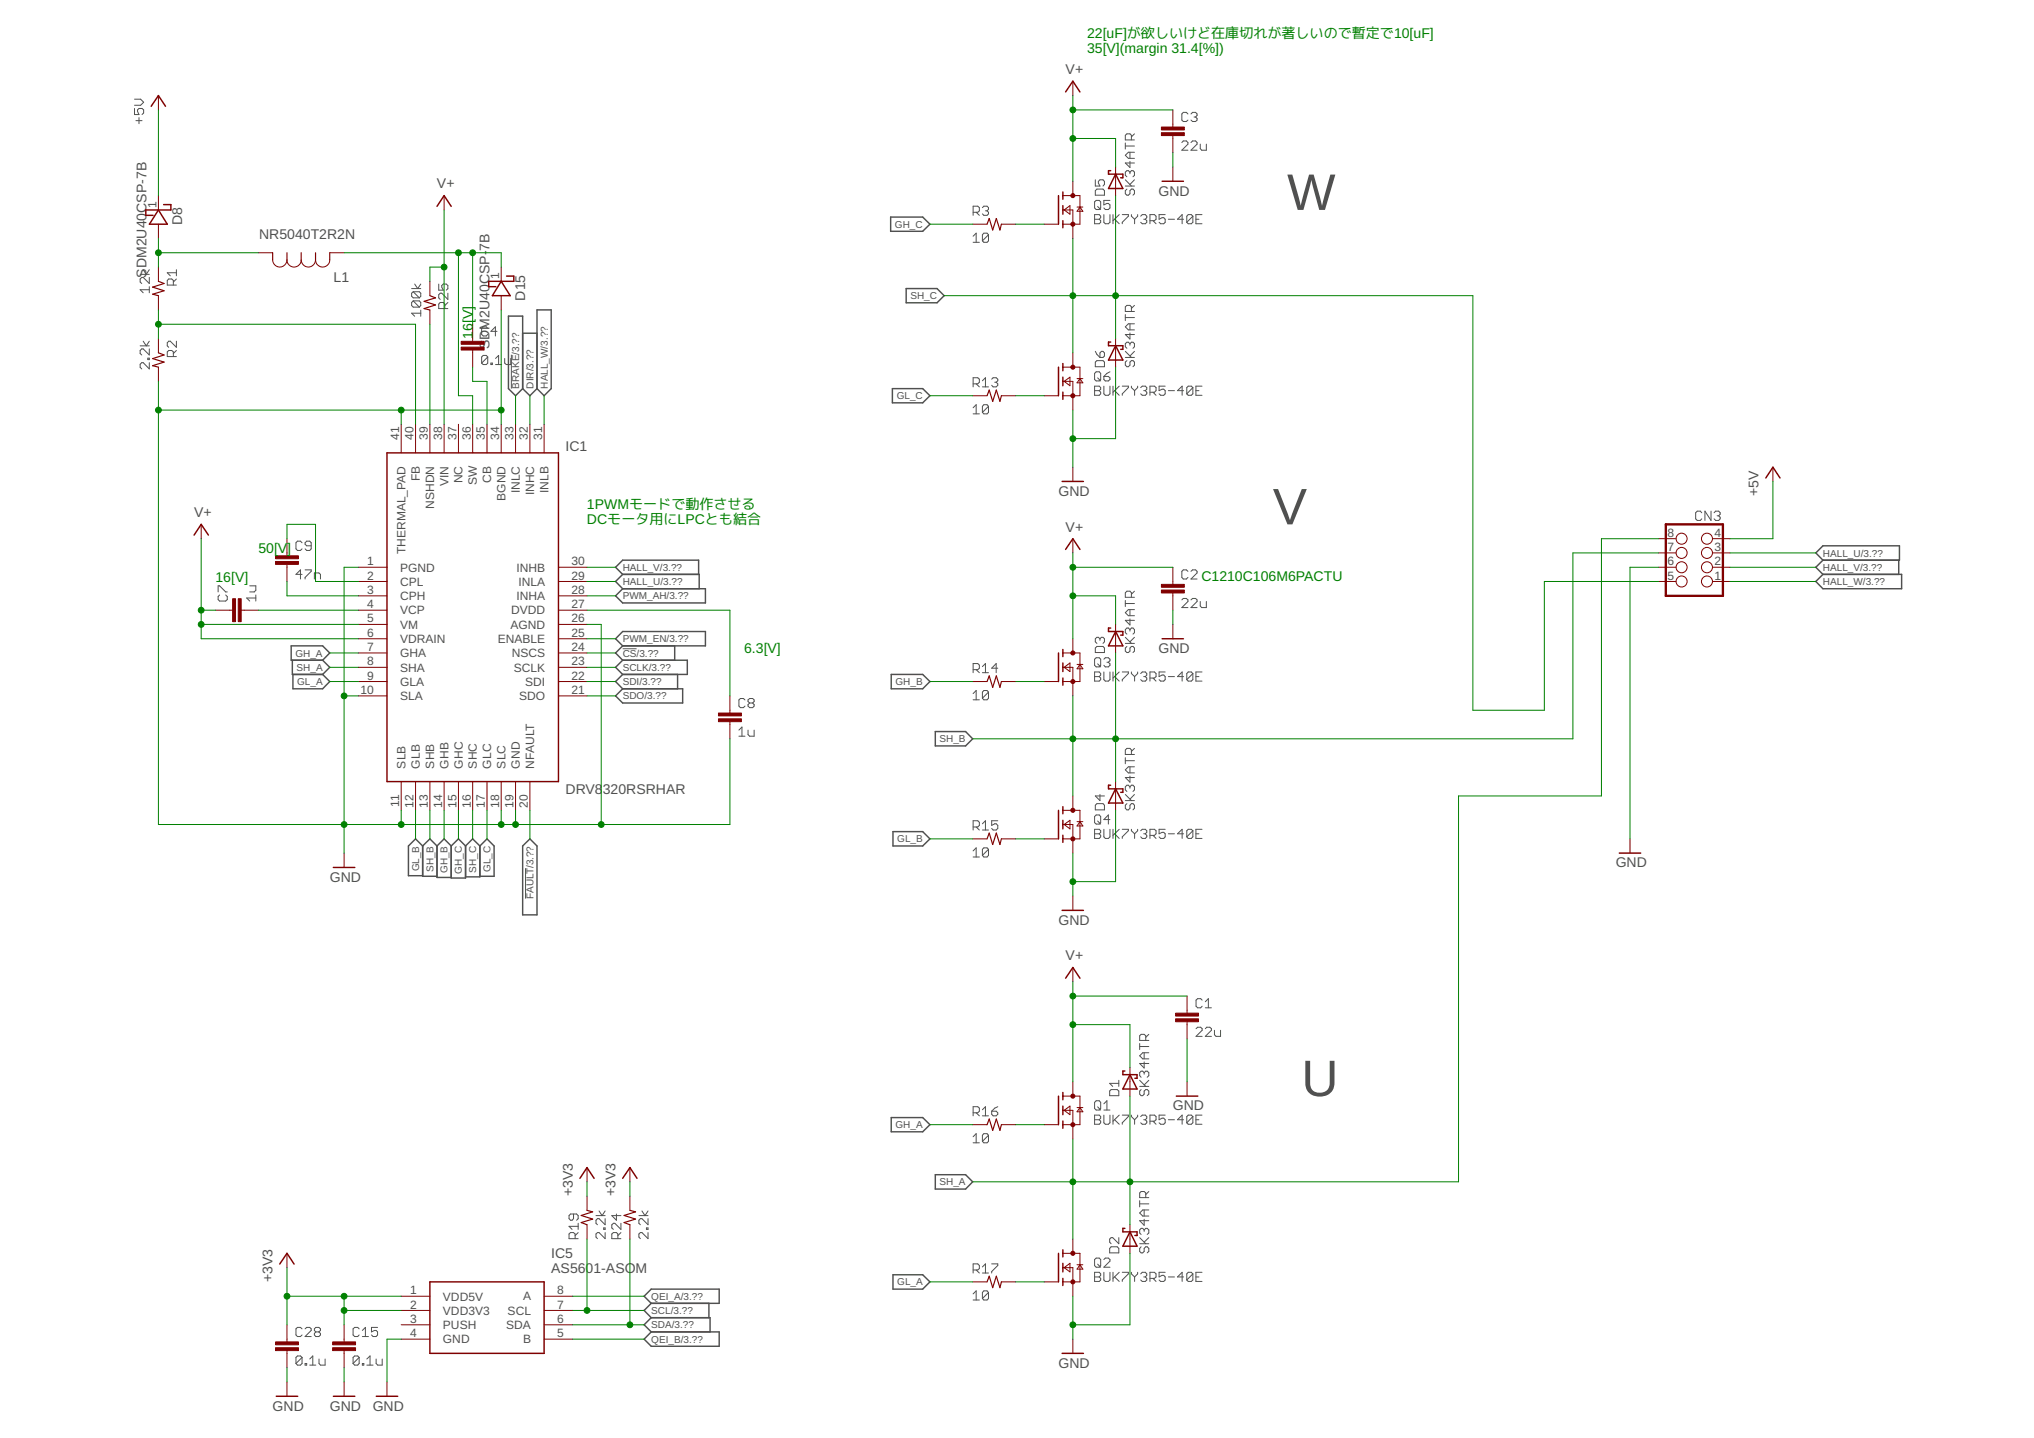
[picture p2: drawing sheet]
<svg xmlns="http://www.w3.org/2000/svg" width="297mm" height="210mm" viewBox="0 0 297 210" stroke-linecap="round" stroke-linejoin="round" font-family="sans-serif">
<g fill="none" stroke="#505050" stroke-width=".15">
<path d="M19.6 15.8v.9h.7l-.2-.4v-.3l.2-.2h.4l.3 .2v.5l-.3 .2M19.6 14.5h.9l.5 .4-.5 .5h-.9M19.9 17.6h.8M20.3 17.2v.9M165.7 19.5l-.5 .5M173.5 16.6l-.3-.2h-.4l-.2 .2v.9l.2 .2h.4l.3-.2M173.9 16.6l.3-.2h.4l.2 .2v.2l-.2 .3M174.4 17.1h.2M174.6 17.1l.2 .2v.2l-.2 .2h-.4l-.3-.2M20.9 39.4l.5 .6 .4-.6M25.8 39.8h-1.4l.5 .5M25.8 39.4v.9"/>
<path d="M142.1 34.5l.5-.5v1.4M142.1 35.4h.9M142.1 31h.7l.2-.2v-.5l-.2-.2h-.7v1.3M142.6 31l.4 .4M143.5 30.3l.2-.2h.4l.3 .2v.2l-.3 .3M143.9 30.8h.2M144.1 30.8l.3 .2v.2l-.3 .2h-.4l-.2-.2M144.4 34.3v.9l-.3 .2h-.4l-.2-.2M144.4 34.3l-.3-.3h-.4l-.2 .3v.9M144.4 34.3l-.9 .9M159.9 29.5l.2-.2h.4l.2 .2v.9l-.2 .2h-.4l-.2-.2zM159.9 31.3h.6l.2 .3v.2l-.2 .2 .2 .2v.2l-.2 .3h-.6z"/>
<path d="M159.9 32h.6M160 27.8l.2-.2h.9l.2 .2v.7h-1.3zM160 26.2v1h.6l-.2-.5v-.2l.2-.3h.5l.2 .3v.4l-.2 .3M160.3 30.1l.4 .5M161.2 31.3v1.1l.2 .3h.5l.2-.3v-1.1M162.1 29.3h-.9v.6l.4-.2h.3l.2 .2v.5l-.2 .2h-.5l-.2-.2M162.5 31.3v1.4M162.8 32l.6 .7M163.4 31.3l-.9 .9M163.9 31.3h.9v.3l-.9 .8v.3M164.3 20.9v.9M164.3 27.2h1.4"/>
<path d="M164.3 26.2l.9 1M164.3 21.3h1.4M164.6 27.6l-.3 .2v.5l.3 .2h.2l.2-.2v-.5l.2-.2h.3l.2 .2v.5l-.2 .2M165 25.1l.2-.2h.3l.2 .2v.5l-.2 .2M165 25.1l-.2-.2h-.2l-.3 .2v.5l.3 .2M165 22.2v.9M165 23.6v.8l-.7-.6h1.4M165 25.1v.3M165.2 20.4v-.7l-.2-.2h-.4l-.3 .2v.7h1.4M165.2 31.3v.3l.5 .4M165.7 26.2l-.7 .7M165.7 22.2h-.9l-.5 .5 .5 .4h.9"/>
<path d="M165.7 32v.7M166.1 31.3v.3l-.4 .4M166.6 31.6l.2-.3h.5l.2 .3v.2l-.2 .2M167 32h.3M167.3 32l.2 .2v.2l-.2 .3h-.5l-.2-.3M167.9 32.2h.7l.2-.2v-.4l-.2-.3h-.7v1.4M168.4 32.2l.4 .5M170.2 31.3h-.9v.7l.4-.2h.2l.3 .2v.4l-.3 .3h-.4l-.2-.3M170.6 32h.9M172.6 20.8l.2-.2h.4l.3 .2v.2l-.9 .9h.9M172.8 32h-.8l.6-.7v1.4M173.9 20.8l.3-.2h.4l.2 .2v.2l-.9 .9h.9"/>
<path d="M174.2 31.6l-.2-.3h-.5l-.2 .3v.8M174.2 31.6v.8l-.2 .3h-.5l-.2-.3M174.2 31.6l-.9 .8M174.6 32h.5M175.3 21v.7l.2 .2h.7v-.9M175.5 31.3h-.9v1.4h.9M20.5 40h1.3M20.5 50.5h1.3M20.9 49.8l.5 .7 .4-.7M21.6 52.3h.2v.2h-.2zM21.8 42.3h-1.3l.4 .4M21.8 40.5v.9l-.9-.9h-.2l-.2 .2v.5l.2 .2"/>
<path d="M21.8 41.8v.9M21.8 50.9v.9l-.9-.9h-.2l-.2 .3v.4l.2 .2M21.8 52.9v.9l-.9-.9h-.2l-.2 .3v.4l.2 .2M25.3 41.6v-.7l-.2-.2h-.5l-.2 .2v.7h1.4M25.3 52v-.6l-.2-.2h-.5l-.2 .2v.6h1.4M25.8 49.8v.9l-.9-.9h-.3l-.2 .2v.5l.2 .2M25.8 40.7l-.5 .5M25.8 51.2l-.5 .4M60.1 42.1h1.3M60.3 42.6h.9l.2 .2v.4l-.2 .3M60.3 43.9h.9l.2 .3v.4l-.2 .2M60.3 43.9l-.2 .3v.4l.2 .2h.9"/>
<path d="M60.3 42.6l-.2 .2v.4l.2 .3h.9M60.3 43.9l.9 .9M60.3 42.6l.9 .9M60.6 41.5l.4 .6 .4-.6M61.4 45.7h-1.3l.5 .5M61.4 45.3v.9M64.1 41.5v.9h.6l-.2-.5v-.2l.2-.2h.5l.2 .2v.4l-.2 .3M65 45v-.6l-.3-.2h-.4l-.2 .2v.6h1.3M65.4 42.8v.9l-.9-.9h-.2l-.2 .2v.5l.2 .2M65.4 44.2l-.4 .4M71.2 47.9l-.2-.2h-.4l-.3 .2v.9l.3 .2h.4l.2-.2M71.2 52.1l-.2-.2h-.4l-.3 .2v.9"/>
<path d="M71.2 52.1v.9l-.2 .2h-.4l-.3-.2M71.2 52.1l-.9 .9M71.7 53h.2v.2h-.2zM72.4 53.2h.9M72.4 52.3l.4-.4v1.3M72.6 48.4h-.9l.6-.7v1.3M73.7 52.3v.7l.2 .2h.7v-.9M74.7 51.8v4.9M142.1 59.5l.5-.4v1.3M142.1 56h.7l.2-.2v-.4l-.2-.3h-.7v1.4M142.6 56l.4 .5M143.5 55.6l.4-.5v1.4"/>
<path d="M143.5 56.5h.9M144.4 59.3l-.3-.2h-.4l-.2 .2v.9M144.4 59.3v.9l-.3 .2h-.4l-.2-.2M144.4 59.3l-.9 .9M144.8 55.4l.2-.3h.5l.2 .3v.2l-.2 .2M145.3 55.8h.2M145.5 55.8l.2 .2v.2l-.2 .3h-.5l-.2-.3M159.9 56.4h.6l.2 .2v.2l-.2 .2 .2 .3v.2l-.2 .2h-.6zM159.9 57h.6M160 52.9l.2-.3h.9l.2 .3v.6h-1.3zM160 51.3l.2 .4 .4 .5M160.1 54.3h.4l.2 .2v.9l-.2 .2h-.4l-.2-.2v-.9z"/>
<path d="M160.3 55.2l.4 .4M160.8 51.3h.3l.2 .2v.5l-.2 .2h-.5v-.7zM161.2 54.9h.7l.2 .3v.2l-.2 .2h-.5l-.2-.2zM161.2 56.4v1.1l.2 .2h.5l.2-.2v-1.1M162.1 54.3l-.5 .2-.4 .4M162.5 56.4v1.3M162.8 57l.6 .7M163.4 56.4l-.9 .9M163.9 56.4h.9v.2l-.9 .9v.2M164.3 45.9v.9M164.3 52.2h1.4M164.3 51.3l.9 .9"/>
<path d="M164.3 46.4h1.4M164.6 52.6l-.3 .3v.4l.3 .2h.2l.2-.2v-.4l.2-.3h.3l.2 .3v.4l-.2 .2M165 50.2l.2-.2h.3l.2 .2v.4l-.2 .2M165 50.2l-.2-.2h-.2l-.3 .2v.4l.3 .2M165 47.3v.9M165 48.6v.9l-.7-.7h1.4M165 50.2v.2M165.2 45.5v-.7l-.2-.2h-.4l-.3 .2v.7h1.4M165.2 56.4v.2l.5 .4M165.7 51.3l-.7 .7M165.7 47.3h-.9l-.5 .4 .5 .5h.9M165.7 44.6l-.5 .4"/>
<path d="M165.7 57v.7M166.1 56.4v.2l-.4 .4M166.6 56.6l.2-.2h.5l.2 .2v.2l-.2 .2M167 57h.3M167.3 57l.2 .3v.2l-.2 .2h-.5l-.2-.2M167.9 57.3h.7l.2-.3v-.4l-.2-.2h-.7v1.3M168.4 57.3l.4 .4M170.2 56.4h-.9v.6l.4-.2h.2l.3 .2v.5l-.3 .2h-.4l-.2-.2M170.6 57h.9M172.8 57h-.8l.6-.6v1.3M174.2 56.6l-.2-.2h-.5l-.2 .2v.9M174.2 56.6v.9l-.2 .2h-.5l-.2-.2"/>
<path d="M174.2 56.6l-.9 .9M174.6 57h.5M175.5 56.4h-.9v1.3h.9M44.1 79.2l-.2-.2h-.5l-.2 .2v.9l.2 .2h.5l.2-.2M45.4 79.7h-.6l-.2-.3v-.2l.2-.2h.4l.2 .2v.9l-.2 .2h-.4l-.2-.2M142.1 60.4h.9M248.5 74.8l-.2-.2h-.4l-.3 .2v.9l.3 .3h.4l.2-.3M249.9 74.6v1.4l-.9-1.4v1.4M250.3 74.8l.2-.2h.5l.2 .2v.3l-.2 .2M250.8 75.3h.2M251 75.3l.2 .2v.2l-.2 .3h-.5l-.2-.3M31.9 86.4v-.9h.2l.9 .9h.2"/>
<path d="M32.1 86.8l-.2 .3v.4l.2 .2h.9l.2-.2v-.4l-.2-.3M36.5 85.5h.9v.7l-.3 .2h-.6M37.4 87.3h-1.4l.5 .4M37.4 86.8v.9M44.1 83.8h-.9l.7-.6v1.3M44.6 83.2h.8v.2l-.8 .9v.2M45.9 84.5v-.9h.7l.2 .2v.7M90.9 94.7h2.1M142.1 97.7h.7l.2-.2v-.4l-.2-.2h-.7v1.3M142.6 97.7l.4 .5M143.5 97.3l.4-.4v1.3M143.5 98.2h.9"/>
<path d="M145.7 97.5h-.9l.7-.6v1.3M159.9 96.2l.2-.2h.4l.2 .2v.9l-.2 .2h-.4l-.2-.2zM159.9 98.1h.6l.2 .2v.2l-.2 .3 .2 .2v.2l-.2 .2h-.6zM159.9 98.8h.6M160 94.6l.2-.2h.9l.2 .2v.6h-1.3zM160.3 96.9l.4 .4M160.6 93.2l.2-.2h.3l.2 .2v.5l-.2 .2M160.6 93.2l-.2-.2h-.2l-.2 .2v.5l.2 .2M160.6 93.2v.3M161.2 98.1v1.1l.2 .2h.5l.2-.2v-1.1M161.2 96.2l.2-.2h.5l.2 .2v.3l-.2 .2M161.6 96.7h.3"/>
<path d="M161.9 96.7l.2 .2v.2l-.2 .2h-.5l-.2-.2M162.5 98.1v1.3M162.8 98.8l.6 .6M163.4 98.1l-.9 .9M163.9 98.1h.9v.2l-.9 .9v.2M164.3 87.7v.8M164.3 93.9h1.4M164.3 93l.9 .9M164.3 88.1h1.4M164.6 94.4l-.3 .2v.4l.3 .2h.2l.2-.2v-.4l.2-.2h.3l.2 .2v.4l-.2 .2M165 91.9l.2-.2h.3l.2 .2v.5l-.2 .2M165 91.9l-.2-.2h-.2l-.3 .2v.5l.3 .2"/>
<path d="M165 89v.9M165 90.3v.9l-.7-.6h1.4M165 91.9v.2M165.2 87.2v-.7l-.2-.2h-.4l-.3 .2v.7h1.4M165.2 98.1v.2l.5 .5M165.7 93l-.7 .7M165.7 89h-.9l-.5 .4 .5 .5h.9M165.7 86.3l-.5 .4M165.7 98.8v.6M166.1 98.1v.2l-.4 .5M166.6 98.3l.2-.2h.5l.2 .2v.2l-.2 .3M167 98.8h.3"/>
<path d="M167.3 98.8l.2 .2v.2l-.2 .2h-.5l-.2-.2M167.9 99h.7l.2-.2v-.5l-.2-.2h-.7v1.3M168.4 99l.4 .4M170.2 98.1h-.9v.7l.4-.3h.2l.3 .3v.4l-.3 .2h-.4l-.2-.2M170.6 98.8h.9M172.6 87.6l.2-.2h.4l.3 .2v.2l-.9 .9h.9M172.8 98.8h-.8l.6-.7v1.3M173.5 83.4l-.3-.2h-.4l-.2 .2v.9l.2 .2h.4l.3-.2M173.9 87.6l.3-.2h.4l.2 .2v.2l-.9 .9h.9M173.9 83.4l.3-.2h.4l.2 .2v.2l-.9 .9h.9M174.2 98.3l-.2-.2h-.5l-.2 .2v.9M174.2 98.3v.9l-.2 .2h-.5l-.2-.2"/>
<path d="M174.2 98.3l-.9 .9M174.6 98.8h.5M175.3 87.8v.7l.2 .2h.7v-.9M175.5 98.1h-.9v1.3h.9M107.9 106.6l.5-.5v1.4M107.9 107.5h.9M108.8 102.2l-.2-.2h-.5l-.2 .2v.9l.2 .2h.5l.2-.2M109.2 106.6v.6l.3 .3h.6v-.9M109.5 102.6l-.3-.2v-.2l.3-.2h.4l.2 .2v.2l-.2 .2M109.5 102.6l-.3 .2v.3l.3 .2h.4l.2-.2v-.3l-.2-.2M109.5 102.6h.4M142.1 101.2l.5-.4v1.4"/>
<path d="M142.1 102.2h.9M144.4 101l-.3-.2h-.4l-.2 .2v.9M144.4 101v.9l-.3 .3h-.4l-.2-.3M144.4 101l-.9 .9M145.7 119.8h-.9v.7l.5-.3h.2l.2 .3v.4l-.2 .3h-.5l-.2-.3M160 117.5l.2-.2h.9l.2 .2v.7h-1.3zM160.1 119h.4l.2 .2v.9l-.2 .2h-.4l-.2-.2v-.9zM160.3 119.8l.4 .5M160.6 116v.9l-.6-.7h1.3M162.1 119.6h-.9l.7-.6v1.3M164.3 110.6v.9M164.3 116.9h1.4"/>
<path d="M164.3 116l.9 .9M164.3 111h1.4M164.6 117.3l-.3 .2v.5l.3 .2h.2l.2-.2v-.5l.2-.2h.3l.2 .2v.5l-.2 .2M165 114.9l.2-.3h.3l.2 .3v.4l-.2 .2M165 114.9l-.2-.3h-.2l-.3 .3v.4l.3 .2M165 111.9v.9M165 113.3v.9l-.7-.7h1.4M165 114.9v.2M165.2 110.1v-.6l-.2-.3h-.4l-.3 .3v.6h1.4M165.7 116l-.7 .6M165.7 111.9h-.9l-.5 .5 .5 .4h.9M165.7 109.2l-.5 .5"/>
<path d="M76.8 126.7v4.5M142.1 124.2l.5-.4v1.3M142.1 125.1h.9M142.1 120.7h.7l.2-.2v-.5l-.2-.2h-.7v1.4M142.6 120.7l.4 .5M143.5 120.2l.4-.4v1.4M143.5 121.2h.9M144.4 124l-.3-.2h-.4l-.2 .2v.9M144.4 124v.9l-.3 .2h-.4l-.2-.2M144.4 124l-.9 .9M159.9 121.1h.6l.2 .2v.2l-.2 .2 .2 .2v.3l-.2 .2h-.6zM159.9 121.7h.6"/>
<path d="M161.2 121.1v1.1l.2 .2h.5l.2-.2v-1.1M162.5 121.1v1.3M162.8 121.7l.6 .7M163.4 121.1l-.9 .8M163.9 121.1h.9v.2l-.9 .9v.2M165.2 121.1v.2l.5 .4M165.7 121.7v.7M166.1 121.1v.2l-.4 .4M166.6 121.3l.2-.2h.5l.2 .2v.2l-.2 .2M167 121.7h.3M167.3 121.7l.2 .2v.3l-.2 .2h-.5l-.2-.2M167.9 121.9h.7l.2-.2v-.4l-.2-.2h-.7v1.3"/>
<path d="M168.4 121.9l.4 .5M170.2 121.1h-.9v.6l.4-.2h.2l.3 .2v.5l-.3 .2h-.4l-.2-.2M170.6 121.7h.9M172.8 121.7h-.8l.6-.6v1.3M174.2 121.3l-.2-.2h-.5l-.2 .2v.9M174.2 121.3v.9l-.2 .2h-.5l-.2-.2M174.2 121.3l-.9 .9M174.6 121.7h.5M175.5 121.1h-.9v1.3h.9M162.1 159.3l.2-.3h.9l.2 .3v.6h-1.3zM163.4 157.7v.9M163.4 158.1h-1.3l.4 .5"/>
<path d="M166.4 152.3v.9M166.4 158.6h1.4M166.4 157.7l.9 .9M166.4 152.8h1.4M166.6 159l-.2 .3v.4l.2 .2h.3l.2-.2v-.4l.2-.3h.2l.3 .3v.4l-.3 .2M167.1 156.6l-.2-.2h-.3l-.2 .2v.4l.2 .2M167.1 153.7v.9M167.1 155v.9l-.7-.7h1.4M167.1 156.6v.2M167.1 156.6l.2-.2h.2l.3 .2v.4l-.3 .2M167.3 151.9v-.7l-.2-.2h-.5l-.2 .2v.7h1.4M167.8 157.7l-.7 .7"/>
<path d="M167.8 153.7h-.9l-.5 .4 .5 .5h.9M167.8 151l-.5 .4M174.7 150.2l.2-.3h.4l.3 .3v.2l-.9 .9h.9M175.6 146l-.3-.2h-.4l-.2 .2v.9l.2 .2h.4l.3-.2M176 150.2l.2-.3h.5l.2 .3v.2l-.9 .9h.9M176 147.1h.9M176 146.2l.5-.4v1.3M177.4 150.4v.6l.2 .3h.6v-.9M83.8 177.2v.7l-.3 .2h-.2l-.2-.2v-.5l.2-.2h.9l.2 .2v.5l-.2 .2M84.4 179.9l-.4 .5M84.4 179h-1.3l.4 .5M84.4 178.6v.9"/>
<path d="M87 177.4h1.4M87.5 176.8l.4 .6 .5-.6M88.2 179.2h.2v.3h-.2zM88.4 177.9v.9l-.9-.9h-.3l-.2 .2v.5l.2 .2M88.4 179.9v.9l-.9-.9h-.3l-.2 .2v.5l.2 .2M90 177.2v.9l-.7-.7h1.4M90.7 178.6v.9l-.9-.9h-.2l-.3 .2v.4l.3 .3M90.7 179.9l-.5 .5M93.3 177.4h1.3M93.7 176.8l.5 .6 .4-.6M94.4 179.2h.2v.3h-.2zM94.6 179.9v.9l-.9-.9h-.2l-.2 .2v.5l.2 .2"/>
<path d="M94.6 177.9v.9l-.9-.9h-.2l-.2 .2v.5l.2 .2M142.1 165.9l.5-.4v1.3M142.1 166.8h.9M142.1 162.4h.7l.2-.2v-.4l-.2-.3h-.7v1.4M142.6 162.4l.4 .5M143.5 162l.4-.5v1.4M143.5 162.9h.9M144.4 165.7l-.3-.2h-.4l-.2 .2v.9M144.4 165.7v.9l-.3 .2h-.4l-.2-.2M144.4 165.7l-.9 .9M144.8 162.2h.7l.2 .2v.2l-.2 .3h-.5l-.2-.3zM145.7 161.5l-.4 .3-.5 .4"/>
<path d="M159.9 162.8h.6l.2 .2v.2l-.2 .2 .2 .3v.2l-.2 .2h-.6zM159.9 163.4h.6M160.1 160.7h.4l.2 .2v.9l-.2 .2h-.4l-.2-.2v-.9zM160.3 161.6l.4 .4M161.2 162.8v1.1l.2 .2h.5l.2-.2v-1.1M161.2 162h.9M161.2 161.1l.4-.4v1.3M162.5 162.8v1.3M162.8 163.4l.6 .7M163.4 162.8l-.9 .9M163.9 162.8h.9v.2l-.9 .9v.2M165.2 162.8v.2l.5 .4"/>
<path d="M165.7 163.4v.7M166.1 162.8v.2l-.4 .4M166.4 175.3v.9M166.4 175.7h1.4M166.6 163l.2-.2h.5l.2 .2v.2l-.2 .2M167 163.4h.3M167.1 179.5l.2-.2h.2l.3 .2v.5l-.3 .2M167.1 179.5l-.2-.2h-.3l-.2 .2v.5l.2 .2M167.1 176.6v.9M167.1 178v.9l-.7-.7h1.4M167.1 179.5v.2M167.3 163.4l.2 .3v.2l-.2 .2h-.5l-.2-.2"/>
<path d="M167.3 174.8v-.7l-.2-.2h-.5l-.2 .2v.7h1.4M167.8 176.6h-.9l-.5 .5 .5 .4h.9M167.8 173.9l-.5 .5M167.9 163.7h.7l.2-.3v-.4l-.2-.2h-.7v1.3M168.4 163.7l.4 .4M170.2 162.8h-.9v.6l.4-.2h.2l.3 .2v.5l-.3 .2h-.4l-.2-.2M170.6 163.4h.9M172.8 163.4h-.8l.6-.6v1.3M174.2 163l-.2-.2h-.5l-.2 .2v.9M174.2 163v.9l-.2 .2h-.5l-.2-.2M174.2 163l-.9 .9M174.6 163.4h.5"/>
<path d="M175.5 162.8h-.9v1.3h.9M44.1 198.1l-.2-.2h-.5l-.2 .2v.9M44.1 198.1v.9l-.2 .3h-.5l-.2-.3M44.1 194l-.2-.2h-.5l-.2 .2v.9l.2 .2h.5l.2-.2M44.1 198.1l-.9 .9M44.6 194l.2-.2h.4l.2 .2v.2l-.8 .9h.8M44.6 199h.2v.3h-.2zM45.2 199.3h.9M45.2 198.4l.5-.5v1.4M46.1 194.4l-.2-.2v-.2l.2-.2h.5l.2 .2v.2l-.2 .2M46.1 194.4l-.2 .2v.3l.2 .2h.5l.2-.2v-.3l-.2-.2M46.1 194.4h.5"/>
<path d="M46.6 198.4v.6l.2 .3h.7v-.9M52.5 198.1l-.3-.2h-.4l-.2 .2v.9M52.5 194l-.3-.2h-.4l-.2 .2v.9l.2 .2h.4l.3-.2M52.5 198.1v.9l-.3 .3h-.4l-.2-.3M52.5 198.1l-.9 .9M52.9 199h.2v.3h-.2zM52.9 195.1h.9M52.9 194.2l.5-.4v1.3M53.6 199.3h.9M53.6 198.4l.4-.5v1.4M54.9 198.4v.6l.3 .3h.6v-.9M55.1 193.8h-.8v.6l.4-.2h.2l.2 .2v.5l-.2 .2h-.4l-.2-.2"/>
<path d="M84 180.8v-.7l-.2-.2h-.5l-.2 .2v.7h1.3M90.2 180.8v-.7l-.2-.2h-.4l-.3 .2v.7h1.4M142.1 188.9l.5-.5v1.4M142.1 189.8h.9M142.1 185.4h.7l.2-.2v-.5l-.2-.2h-.7v1.3M142.6 185.4l.4 .4M143.5 184.9l.4-.4v1.3M143.5 185.8h.9M144.4 188.7l-.3-.3h-.4l-.2 .3v.8M144.4 188.7v.8l-.3 .3h-.4l-.2-.3M144.4 188.7l-.9 .8M144.8 184.5h.9v.2l-.9 .9v.2"/>
<path d="M159.9 183.9l.2-.3h.4l.2 .3v.8l-.2 .3h-.4l-.2-.3zM159.9 185.7h.6l.2 .2v.3l-.2 .2 .2 .2v.2l-.2 .2h-.6zM159.9 186.4h.6M160.3 184.5l.4 .5M161.2 185.7v1.1l.2 .2h.5l.2-.2v-1.1M161.2 183.9l.2-.3h.5l.2 .3v.2l-.9 .9h.9M162.3 182h.9l.2 .2v.7h-1.3v-.7zM162.5 185.7v1.3M162.8 186.4l.6 .6M163.4 180.7v.8l-.9-.8h-.2l-.2 .2v.4l.2 .2M163.4 185.7l-.9 .9M163.9 185.7h.9v.2l-.9 .9v.2"/>
<path d="M165.2 185.7v.2l.5 .5M165.7 186.4v.6M166.1 185.7v.2l-.4 .5M166.4 181.5h1.4M166.4 180.7l.9 .8M166.6 185.9l.2-.2h.5l.2 .2v.3l-.2 .2M166.6 182l-.2 .2v.5l.2 .2h.3l.2-.2v-.5l.2-.2h.2l.3 .2v.5l-.3 .2M167 186.4h.3M167.3 186.4l.2 .2v.2l-.2 .2h-.5l-.2-.2M167.8 180.7l-.7 .6M167.9 186.6h.7l.2-.2v-.5l-.2-.2h-.7v1.3M168.4 186.6l.4 .4"/>
<path d="M170.2 185.7h-.9v.7l.4-.2h.2l.3 .2v.4l-.3 .2h-.4l-.2-.2M170.6 186.4h.9M172.8 186.4h-.8l.6-.7v1.3M174.2 185.9l-.2-.2h-.5l-.2 .2v.9M174.2 185.9v.9l-.2 .2h-.5l-.2-.2M174.2 185.9l-.9 .9M174.6 186.4h.5M175.5 185.7h-.9v1.3h.9"/>
</g>
<g fill="none" stroke="#505050" stroke-width=".21">
<path d="M130.1 31.7h4.6l1.1 1-1.1 1.1h-4.6zM74.3 46.1h2v10.6l-1 1.1-1-1.1zM76.3 56.7l1.1 1.1 1-1.1M76.3 48.6h2.1M78.4 45.2h2.1v11.5l-1 1.1-1.1-1.1zM130.3 56.7h4.4l1.1 1.1-1.1 1h-4.4zM132.3 42.1h4.5l1.1 1.1-1.1 1h-4.5zM42.5 94.3h4.6l1.1 1-1.1 1.1h-4.6zM42.7 96.4v2h4.4M42.8 98.4v2.1h4.3l1.1-1-1.1-1.1M47.1 96.4l1.1 1-1.1 1M90.9 96.4h9.5v2h-9.5"/>
<path d="M90.9 92.2h12.1v2.1h-12.1l-1-1.1zM90.9 83.8l-1-1 1-1h11.1v2M90.9 83.8l-1 1.1 1 1M90.9 83.8h11.2v2.1M90.9 85.9h12.1v2.1h-12.1l-1-1zM90.9 98.4l-1 1.1 1 1M90.9 96.4l-1 1 1 1M90.9 94.3l-1 1 1 1.1M98.5 94.3v2.1M99 98.4v2.1M130.2 98.4h4.5l1.1 1.1-1.1 1h-4.5zM265.2 80.7l1-1h11.2v2.1h-11.2z"/>
<path d="M266.2 83.8h11.5v2.1h-11.5l-1-1zM266.2 81.8l-1 1 1 1M277.3 81.8v2M89.9 101.6l1-1.1h8.8v2.1h-8.8zM136.6 106.8h4.4l1 1-1 1.1h-4.4zM61.7 123.5l1.1-1.1 1 1.1M61.7 123.5v4.4h2.1M61.7 123.5l-1-1.1-1.1 1.1v4.3h2.1M63.8 123.5v4.6h2.1M63.8 123.5l1.1-1.1 1 1.1M65.9 123.5v4.7h2.1v-4.7M65.9 123.5l1.1-1.1 1 1.1"/>
<path d="M68 123.5l1-1.1 1.1 1.1M70.1 123.5l1-1.1 1.1 1.1v4.4h-2.1M70.1 123.5v4.5h-2.1M76.3 123.5l1.1-1.1 1 1.1v10h-2.1zM130.4 121.4h4.3l1.1 1-1.1 1.1h-4.3zM130.2 163.1h4.5l1.1 1.1-1.1 1h-4.5zM136.6 171.5h4.4l1 1-1 1.1h-4.4zM94.1 189.2l1-1h9.9v2h-9.9zM95.1 194.4h9.9v2.1h-9.9l-1-1zM95.1 190.2l-1 1.1 1 1M95.1 192.3h8.6v2.1M95.1 192.3l-1 1.1 1 1"/>
<path d="M103.5 190.2v2.1M130.4 186.1h4.3l1.1 1-1.1 1.1h-4.3z"/>
</g>
<g fill="none" stroke="#800000" stroke-width=".21">
<path d="M22.1 15.5l1-1.6 1.1 1.6M155.6 13.4l1.1-1.5 1 1.5M23.1 30.6l1.3 2.1h-2.6zM23.9 29.9h1.1v.7h-3.7v.8h1.1M63.8 30.1l1.1-1.5 1 1.5M154.6 28.6v4.1M155.2 28v1.1M155.2 30v1.3M155.2 32.2v1.1M162.2 24.9h-.3v.5h2.1v.6h-.3M162.9 25.4l1.1 2.1h-2.1zM169.7 26.5h3.1"/>
<path d="M73.2 41.1l1.3 2.1h-2.6zM74 40.3h1v.8h-3.6v.7h1M154.6 53.6v4.2M155.2 53.1v1M155.2 55.1v1.2M155.2 57.2v1.1M162.2 49.9h-.3v.6h2.1v.5h-.3M162.9 50.5l1.1 2.1h-2.1zM28.3 78.1l1.1-1.6 1 1.6M56.5 66.1h25.1v48h-25.1zM155.1 70.3h3.1M257.9 69.8l1-1.6 1 1.6"/>
<path d="M154.6 95.3v4.2M155.2 94.8v1M155.2 96.8v1.2M155.2 99v1M155.6 80.2l1.1-1.6 1 1.6M162.2 91.7h-.3v.5h2.1v.5h-.3M162.9 92.2l1.1 2.1h-2.1zM169.7 93.2h3.1M154.6 118.3v4.1M155.2 117.8v1M155.2 119.7v1.3M162.2 114.6h-.3v.5h2.1v.6h-.3"/>
<path d="M162.9 115.1l1.1 2.1h-2.1zM48.7 126.6h3.1M155.1 132.9h3.1M155.2 121.9v1.1M236.5 124.5h3.1M154.6 160v4.2M155.2 159.5v1M155.6 142.8l1.1-1.6 1 1.6M164.3 156.3h-.3v.6h2.1v.5h-.4M165 156.9l1.1 2.1h-2.1zM171.8 160h3.1M84.7 172l1-1.6 1.1 1.6"/>
<path d="M90.9 172l1.1-1.6 1 1.6M155.2 161.5v1.2M155.2 163.6v1.1M164.3 179.3h-.3v.5h2.1v.5h-.4M165 179.8l1.1 2.1h-2.1zM40.9 184.5l1-1.6 1 1.6M62.8 187.1h16.7v10.4h-16.7zM154.6 182.9v4.2M155.1 197.5h3.1M155.2 182.4v1.1M155.2 184.4v1.3M155.2 186.6v1"/>
<path d="M40.3 203.8h3.2M48.7 203.8h3.1M54.9 203.8h3.2"/>
</g>
<g fill="none" stroke="#800000" stroke-width=".15">
<path d="M23.1 13.9v2.1M156.7 11.9v2M171.3 16v2.5M171.3 19.8v2.5M23.1 28.6v2M23.1 32.7v2.1M23.1 39v2.1M37.7 36.9h2.1M39.8 38a1.05 1.05 0 0 0 1.1 1 1.05 1.05 0 0 0 1-1 1.04 1.04 0 0 0 1 1 1.04 1.04 0 0 0 1.1-1 1.05 1.05 0 0 0 1 1 1.05 1.05 0 0 0 1.1-1 1.04 1.04 0 0 0 1 1 1.04 1.04 0 0 0 1.1-1M48.2 36.9h2M64.9 28.6v2M73.2 39v2.1"/>
<path d="M142 32.7h2.1M146.2 32.7h2.1M152.5 32.7h2.1M155.2 30.6h1.5v4.2M155.2 28.6h2.5v4.1h-2.5M155.4 30.6l.9-.6v1.3zM156.7 26.5v2.1M157.3 30.2h.8M157.7 30.2l.4 .6h-.8zM162.9 24.4v4.2M171.3 24.4v2.1M23.1 43.2v2.1"/>
<path d="M23.1 49.4v2.1M23.1 53.6v2.1M62.8 41.1v2.1M62.8 45.3v2M69 47.3v2.5M69 51.1v2.5M73.2 43.2v2.1M142 57.8h2.1M146.2 57.8h2.1M152.5 57.8h2.1M155.2 55.7h1.5v4.2M155.2 53.6h2.5v4.2h-2.5"/>
<path d="M155.4 55.7l.9-.6v1.2zM156.7 51.5v2.1M157.3 55.3h.8M157.7 55.3l.4 .6h-.8zM162.9 49.4v4.2M29.4 76.5v2.1M41.9 78.6v2.5M58.6 61.9v4.2M60.7 61.9v4.2M62.8 61.9v4.2M64.9 61.9v4.2M67 61.9v4.2"/>
<path d="M69 61.9v4.2M71.1 61.9v4.2M73.2 61.9v4.2M75.3 61.9v4.2M77.4 61.9v4.2M79.5 61.9v4.2M156.7 68.2v2.1M156.7 78.6v2.1M242.2 78.6h2.6M250.1 78.6h2.5M258.9 68.2v2.1M31.5 89.1h2.5"/>
<path d="M35.2 89.1h2.5M41.9 82.4v2.5M52.3 97.4h4.2M52.3 99.5h4.2M52.3 95.3h4.2M52.3 84.9h4.2M52.3 82.8h4.2M52.3 87h4.2M52.3 89.1h4.2M52.3 91.1h4.2M52.3 93.2h4.2M81.6 97.4h4.1"/>
<path d="M81.6 99.5h4.1M81.6 95.3h4.1M81.6 84.9h4.1M81.6 82.8h4.1M81.6 87h4.1M81.6 89.1h4.1M81.6 91.1h4.1M81.6 93.2h4.1M142 99.5h2.1M146.2 99.5h2.1M152.5 99.5h2.1M155.2 97.4h1.5v4.2"/>
<path d="M155.2 95.3h2.5v4.2h-2.5M155.4 97.4l.9-.6v1.2zM156.7 93.2v2.1M157.3 97h.8M157.7 97l.4 .6h-.8zM162.9 91.1v4.2M171.3 82.8v2.5M171.3 86.6v2.5M171.3 91.1v2.1M242.2 84.9h2.6M242.2 82.8h2.6M242.2 80.7h2.6"/>
<path d="M250.1 84.9h2.5M250.1 82.8h2.5M250.1 80.7h2.5M52.3 101.6h4.2M58.6 114.1v4.2M60.7 114.1v4.2M62.8 114.1v4.2M64.9 114.1v4.2M67 114.1v4.2M69 114.1v4.2M71.1 114.1v4.2M73.2 114.1v4.2"/>
<path d="M75.3 114.1v4.2M77.4 114.1v4.2M81.6 101.6h4.1M106.6 101.6v2.5M106.6 105.3v2.5M155.2 118.3h2.5v4.1h-2.5M156.7 116.2v2.1M157.3 119.9h.8M157.7 119.9l.4 .7h-.8zM162.9 114.1v4.2M50.2 124.5v2.1M142 122.4h2.1"/>
<path d="M146.2 122.4h2.1M152.5 122.4h2.1M155.2 120.4h1.5v4.1M155.4 120.4l.9-.7v1.3zM156.7 130.8v2.1M238 122.4v2.1M155.2 160h2.5v4.2h-2.5M156.7 141.2v2.1M156.7 157.9v2.1M165 155.8v4.2M173.4 145.4v2.5M173.4 149.1v2.6"/>
<path d="M173.4 157.9v2.1M85.7 170.4v2.1M85.7 174.6v2.1M85.7 178.8v2.1M92 170.4v2.1M92 174.6v2.1M92 178.8v2.1M142 164.2h2.1M146.2 164.2h2.1M152.5 164.2h2.1M155.2 162.1h1.5v4.2M155.4 162.1l.9-.6v1.2z"/>
<path d="M157.3 161.7h.8M157.7 161.7l.4 .6h-.8zM165 178.8v4.1M41.9 182.9v2.1M41.9 193.4v2.5M41.9 197.1v2.5M50.2 193.4v2.5M50.2 197.1v2.5M58.6 189.2h4.2M58.6 191.3h4.2M58.6 193.4h4.2M58.6 195.5h4.2"/>
<path d="M79.5 189.2h4.1M79.5 191.3h4.1M79.5 193.4h4.1M79.5 195.5h4.1M142 187.1h2.1M146.2 187.1h2.1M152.5 187.1h2.1M155.2 185h1.5v4.2M155.2 182.9h2.5v4.2h-2.5M155.4 185l.9-.6v1.3zM156.7 180.9v2M156.7 195.5v2"/>
<path d="M157.3 184.6h.8M157.7 184.6l.4 .7h-.8zM41.9 201.7v2.1M50.2 201.7v2.1M56.5 201.7v2.1"/>
<circle cx="245.6" cy="78.6" r=".8"/>
<circle cx="249.3" cy="78.6" r=".8"/>
<circle cx="245.6" cy="82.8" r=".8"/>
<circle cx="245.6" cy="84.9" r=".8"/>
<circle cx="245.6" cy="80.7" r=".8"/>
<circle cx="249.3" cy="84.9" r=".8"/>
<circle cx="249.3" cy="82.8" r=".8"/>
<circle cx="249.3" cy="80.7" r=".8"/>
</g>
<g fill="#800000" stroke="#800000" stroke-width=".15">
<circle cx="156.7" cy="164.2" r=".3"/>
<circle cx="156.7" cy="160" r=".3"/>
<circle cx="156.7" cy="187.1" r=".3"/>
<circle cx="156.7" cy="182.9" r=".3"/>
<circle cx="156.7" cy="99.5" r=".3"/>
<circle cx="156.7" cy="95.3" r=".3"/>
<circle cx="156.7" cy="122.4" r=".3"/>
<circle cx="156.7" cy="118.3" r=".3"/>
<circle cx="156.7" cy="32.7" r=".3"/>
<circle cx="156.7" cy="28.6" r=".3"/>
<circle cx="156.7" cy="57.8" r=".3"/>
<circle cx="156.7" cy="53.6" r=".3"/>
</g>
<g fill="#800000" stroke="#800000" stroke-width=".15">
<path d="M171.7 148.7h3.3v.4h-3.3z"/>
<path d="M171.7 147.9h3.3v.4h-3.3z"/>
<path d="M169.6 86.1h3.4v.5h-3.4z"/>
<path d="M169.6 85.3h3.4v.4h-3.4z"/>
<path d="M169.6 19.4h3.4v.4h-3.4z"/>
<path d="M169.6 18.5h3.4v.5h-3.4z"/>
<path d="M67.4 50.7h3.3v.4h-3.3z"/>
<path d="M67.4 49.8h3.3v.4h-3.3z"/>
<path d="M34.8 87.4h.4v3.3h-.4z"/>
<path d="M34 87.4h.4v3.3h-.4z"/>
<path d="M104.9 104.9h3.4v.4h-3.4z"/>
<path d="M104.9 104.1h3.4v.4h-3.4z"/>
<path d="M40.2 82h3.4v.4h-3.4z"/>
<path d="M40.2 81.1h3.4v.5h-3.4z"/>
<path d="M48.6 196.7h3.3v.4h-3.3z"/>
<path d="M48.6 195.9h3.3v.4h-3.3z"/>
<path d="M40.2 196.7h3.4v.4h-3.4z"/>
<path d="M40.2 195.9h3.4v.4h-3.4z"/>
</g>
<path d="M243.3 76.5h8.3v10.5h-8.3z" fill="none" stroke="#800000" stroke-width=".34"/>
<g fill="none" stroke="#800000" stroke-width=".17">
<path d="M39.8 36.9v1.1M41.9 36.9v1.1M44 36.9v1.1M46.1 36.9v1.1M48.2 36.9v1.1M144.1 32.7l.4-.8 .5 1.7 .5-1.7 .5 1.7 .2-.9M23.1 41.1l.9 .3-1.7 .5 1.7 .5-1.7 .5 .8 .3M23.1 51.5l.9 .3-1.7 .5 1.7 .6-1.7 .5 .8 .2M62.8 43.2l.8 .3-1.7 .5 1.7 .5-1.7 .5 .9 .3M144.1 57.8l.4-.9 .5 1.7 .5-1.7 .5 1.7 .2-.8M144.1 99.5l.4-.8 .5 1.6 .5-1.6 .5 1.6 .2-.8M144.1 122.4l.4-.8 .5 1.7 .5-1.7 .5 1.7 .2-.9"/>
<path d="M85.7 176.7l.9 .2-1.7 .5 1.7 .5-1.7 .6 .8 .3M92 176.7l.8 .2-1.7 .5 1.7 .5-1.7 .6 .9 .3M144.1 164.2l.4-.9 .5 1.7 .5-1.7 .5 1.7 .2-.8M144.1 187.1l.4-.8 .5 1.7 .5-1.7 .5 1.7 .2-.9"/>
</g>
<g fill="none" stroke="#008000" stroke-width=".15">
<path d="M23.1 16v12.6M156.7 13.9v12.6M156.7 16h14.6M23.1 34.8v4.2M23.1 36.9h14.6M50.2 36.9h23v2.1M64.9 30.6v31.3M64.9 39h-2.1v2.1M67 36.9v20.9h2v4.1M69 36.9v10.4M135.8 32.7h6.2M148.3 32.7h4.2"/>
<path d="M156.7 34.8v16.7M156.7 20.2h6.2v4.2M162.9 28.6v20.8M171.3 22.3v2.1M23.1 59.9h50.1M23.1 45.3v4.1M23.1 55.7v64.7h83.5v-12.6M23.1 47.3h37.6v14.6M58.6 59.9v2M62.8 47.3v14.6M69 53.6v2.1h2.1v6.2M73.2 45.3v16.6"/>
<path d="M75.3 57.8v4.1M77.4 57.8v4.1M79.5 57.8v4.1M135.8 57.8h6.2M137.9 43.2h77.2v60.5h10.4v-18.8h16.7M148.3 57.8h4.2M156.7 59.9v8.3M162.9 53.6v10.4h-6.2M29.4 78.6v14.6h22.9M41.9 78.6v-2.1h4.2v8.4h6.2M242.2 78.6h-8.3v37.6h-20.9v56.3h-71M258.9 70.3v8.3h-6.3"/>
<path d="M29.4 89.1h2.1M29.4 91.1h22.9M37.7 89.1h14.6M41.9 84.9v2.1h10.4M48.2 97.4h4.1M48.2 95.3h4.1M48.2 99.5h4.1M52.3 82.8h-2.1v41.7M85.7 97.4h4.2M85.7 82.8h4.2M85.7 87h4.2M85.7 89.1h20.9v12.5"/>
<path d="M85.7 91.1h2.1v29.3M85.7 93.2h4.2M85.7 84.9h4.2M85.7 95.3h4.2M85.7 99.5h4.2M135.8 99.5h6.2M148.3 99.5h4.2M156.7 80.7v12.5M156.7 82.8h14.6M156.7 87h6.2v4.1M162.9 95.3v18.8M171.3 89.1v2"/>
<path d="M242.2 82.8h-4.2v39.6M242.2 80.7h-12.5v27.1h-87.7M252.6 82.8h12.6M252.6 80.7h12.6M252.6 84.9h12.6M50.2 101.6h2.1M58.6 118.3v2.1M60.7 118.3v4.1M62.8 118.3v4.1M64.9 118.3v4.1M67 118.3v4.1M69 118.3v4.1"/>
<path d="M71.1 118.3v4.1M73.2 118.3v2.1M75.3 118.3v2.1M77.4 118.3v4.1M85.7 101.6h4.2M156.7 101.6v14.6M162.9 118.3v10.4h-6.2M135.8 122.4h6.2M148.3 122.4h4.2M156.7 124.5v6.3M156.7 149.6h8.3v6.2M156.7 143.3v14.6"/>
<path d="M156.7 145.4h16.7M165 160v18.8M173.4 151.7v6.2M85.7 172.5v2.1M92 172.5v2.1M135.8 164.2h6.2M148.3 164.2h4.2M156.7 166.3v14.6M41.9 185v8.4M41.9 199.6v2.1M41.9 189.2h16.7M50.2 189.2v4.2"/>
<path d="M50.2 199.6v2.1M50.2 191.3h8.4M58.6 195.5h-2.1v6.2M83.6 193.4h10.5M83.6 195.5h10.5M83.6 189.2h10.5M83.6 191.3h10.5M85.7 180.9v10.4M92 180.9v12.5M135.8 187.1h6.2M148.3 187.1h4.2M156.7 189.2v6.3"/>
<path d="M165 182.9v10.5h-8.3"/>
</g>
<g fill="#008000" stroke="#008000" stroke-width=".15">
<circle cx="165" cy="172.5" r=".42"/>
<circle cx="156.7" cy="172.5" r=".42"/>
<circle cx="156.7" cy="145.4" r=".42"/>
<circle cx="156.7" cy="149.6" r=".42"/>
<circle cx="156.7" cy="82.8" r=".42"/>
<circle cx="156.7" cy="87" r=".42"/>
<circle cx="156.7" cy="16" r=".42"/>
<circle cx="156.7" cy="20.2" r=".42"/>
<circle cx="29.4" cy="89.1" r=".42"/>
<circle cx="29.4" cy="91.1" r=".42"/>
<circle cx="64.9" cy="39" r=".42"/>
<circle cx="162.9" cy="107.8" r=".42"/>
<circle cx="156.7" cy="107.8" r=".42"/>
<circle cx="162.9" cy="43.2" r=".42"/>
<circle cx="156.7" cy="43.2" r=".42"/>
<circle cx="156.7" cy="128.7" r=".42"/>
<circle cx="156.7" cy="64" r=".42"/>
<circle cx="156.7" cy="193.4" r=".42"/>
<circle cx="58.6" cy="59.9" r=".42"/>
<circle cx="50.2" cy="120.4" r=".42"/>
<circle cx="58.6" cy="120.4" r=".42"/>
<circle cx="73.2" cy="120.4" r=".42"/>
<circle cx="75.3" cy="120.4" r=".42"/>
<circle cx="23.1" cy="59.9" r=".42"/>
<circle cx="73.2" cy="59.9" r=".42"/>
<circle cx="50.2" cy="101.6" r=".42"/>
<circle cx="87.8" cy="120.4" r=".42"/>
<circle cx="23.1" cy="47.3" r=".42"/>
<circle cx="23.1" cy="36.9" r=".42"/>
<circle cx="67" cy="36.9" r=".42"/>
<circle cx="69" cy="36.9" r=".42"/>
<circle cx="85.7" cy="191.3" r=".42"/>
<circle cx="92" cy="193.4" r=".42"/>
<circle cx="41.9" cy="189.2" r=".42"/>
<circle cx="50.2" cy="191.3" r=".42"/>
<circle cx="50.2" cy="189.2" r=".42"/>
</g>
<g font-size="7.5" fill="#505050">
<text x="188" y="30.6">W</text>
<text x="185.9" y="76.5">V</text>
<text x="190.1" y="160">U</text>
</g>
<g font-size="2.1" fill="#008000">
<text x="158.8" y="5.6">22[uF]が欲しいけど在庫切れが著しいので暫定で10[uF]</text>
<text x="158.8" y="7.7">35[V](margin 31.4[%])</text>
<text x="69" y="49.4" transform="rotate(-90 69 49.4)">16[V]</text>
<text x="85.7" y="74.4">1PWMモードで動作させる</text>
<text x="85.7" y="76.5">DCモータ用にLPCとも結合</text>
<text x="37.7" y="80.7">50[V]</text>
<text x="31.5" y="84.9">16[V]</text>
<text x="175.4" y="84.8">C1210C106M6PACTU</text>
<text x="108.7" y="95.3">6.3[V]</text>
</g>
<g font-size="2.1" fill="#505050">
<text x="155.6" y="10.8">V+</text>
<text x="63.8" y="27.5">V+</text>
<text x="169.2" y="28.6">GND</text>
<text x="26.6" y="32.9" transform="rotate(-90 26.6 32.9)">D8</text>
<text x="37.8" y="34.9">NR5040T2R2N</text>
<text x="21.4" y="40.5" transform="rotate(-90 21.4 40.5)">SDM2U40CSP-7B</text>
<text x="48.7" y="41.1">L1</text>
<text x="71.5" y="36.6" transform="rotate(-90 71.5 36.6)">7B</text>
<text x="76.7" y="43.9" transform="rotate(-90 76.7 43.9)">D15</text>
<text x="71.5" y="51" transform="rotate(-90 71.5 51)">SDM2U40CSP-</text>
<text x="82.6" y="65.8">IC1</text>
<text x="28.3" y="75.5">V+</text>
<text x="154.6" y="72.4">GND</text>
<text x="155.6" y="77.6">V+</text>
<text x="256.8" y="72.4" transform="rotate(-90 256.8 72.4)">+5V</text>
<text x="169.2" y="95.3">GND</text>
<text x="82.6" y="115.9">DRV8</text>
<text x="88" y="115.9">320RSRHAR</text>
<text x="48.2" y="128.7">GND</text>
<text x="236" y="126.6">GND</text>
<text x="154.6" y="135">GND</text>
<text x="155.6" y="140.2">V+</text>
<text x="171.3" y="162.1">GND</text>
<text x="83.6" y="174.6" transform="rotate(-90 83.6 174.6)">+3V3</text>
<text x="89.9" y="174.6" transform="rotate(-90 89.9 174.6)">+3V3</text>
<text x="80.5" y="185.8">AS5601-ASOM</text>
<text x="80.5" y="183.7">IC5</text>
<text x="39.8" y="187.1" transform="rotate(-90 39.8 187.1)">+3V3</text>
<text x="154.6" y="199.6">GND</text>
<text x="39.8" y="205.9">GND</text>
<text x="48.2" y="205.9">GND</text>
<text x="54.4" y="205.9">GND</text>
</g>
<g font-size="1.8" fill="#505050">
<text x="22.8" y="30.3" transform="rotate(-90 22.8 30.3)">1</text>
<text x="72.9" y="40.8" transform="rotate(-90 72.9 40.8)">1</text>
<text x="58.3" y="64.2" transform="rotate(-90 58.3 64.2)">41</text>
<text x="60.4" y="64.2" transform="rotate(-90 60.4 64.2)">40</text>
<text x="62.5" y="64.2" transform="rotate(-90 62.5 64.2)">39</text>
<text x="64.6" y="64.2" transform="rotate(-90 64.6 64.2)">38</text>
<text x="66.7" y="64.2" transform="rotate(-90 66.7 64.2)">37</text>
<text x="68.7" y="64.2" transform="rotate(-90 68.7 64.2)">36</text>
<text x="70.8" y="64.2" transform="rotate(-90 70.8 64.2)">35</text>
<text x="72.9" y="64.2" transform="rotate(-90 72.9 64.2)">34</text>
<text x="75" y="64.2" transform="rotate(-90 75 64.2)">33</text>
<text x="77.1" y="64.2" transform="rotate(-90 77.1 64.2)">32</text>
<text x="79.2" y="64.2" transform="rotate(-90 79.2 64.2)">31</text>
<text x="61.3" y="70.3" transform="rotate(-90 61.3 70.3)">FB</text>
<text x="65.5" y="71" transform="rotate(-90 65.5 71)">VIN</text>
<text x="67.6" y="70.6" transform="rotate(-90 67.6 70.6)">NC</text>
<text x="69.7" y="70.9" transform="rotate(-90 69.7 70.9)">SW</text>
<text x="71.7" y="70.5" transform="rotate(-90 71.7 70.5)">CB</text>
<text x="80.1" y="71.9" transform="rotate(-90 80.1 71.9)">INLB</text>
<text x="63.4" y="74.3" transform="rotate(-90 63.4 74.3)">NSHDN</text>
<text x="73.8" y="73.1" transform="rotate(-90 73.8 73.1)">BGND</text>
<text x="75.9" y="72" transform="rotate(-90 75.9 72)">INLC</text>
<text x="78" y="72.3" transform="rotate(-90 78 72.3)">INHC</text>
<text x="53.6" y="82.5">1</text>
<text x="58.4" y="83.4">PGND</text>
<text x="59.2" y="80.9" transform="rotate(-90 59.2 80.9)">THERMAL_PAD</text>
<text x="75.4" y="83.4">INHB</text>
<text x="83.5" y="82.5">30</text>
<text x="243.5" y="82.5">6</text>
<text x="243.5" y="80.4">7</text>
<text x="243.5" y="78.3">8</text>
<text x="250.4" y="82.5">2</text>
<text x="250.4" y="80.4">3</text>
<text x="250.4" y="78.3">4</text>
<text x="53.6" y="84.6">2</text>
<text x="53.6" y="86.7">3</text>
<text x="53.6" y="88.8">4</text>
<text x="58.4" y="85.5">CPL</text>
<text x="58.4" y="87.6">CPH</text>
<text x="58.4" y="89.7">VCP</text>
<text x="74.7" y="89.7">DVDD</text>
<text x="75.4" y="87.6">INHA</text>
<text x="75.7" y="85.5">INLA</text>
<text x="83.5" y="84.6">29</text>
<text x="83.5" y="86.7">28</text>
<text x="83.5" y="88.8">27</text>
<text x="243.5" y="84.6">5</text>
<text x="250.4" y="84.6">1</text>
<text x="53.6" y="90.9">5</text>
<text x="53.6" y="92.9">6</text>
<text x="53.6" y="95">7</text>
<text x="58.4" y="91.8">VM</text>
<text x="58.4" y="93.9">VDRAIN</text>
<text x="58.4" y="95.9">GHA</text>
<text x="72.7" y="93.9">ENABLE</text>
<text x="74.5" y="91.8">AGND</text>
<text x="74.7" y="95.9">NSCS</text>
<text x="83.5" y="90.9">26</text>
<text x="83.5" y="92.9">25</text>
<text x="83.5" y="95">24</text>
<text x="52.6" y="101.3">10</text>
<text x="53.6" y="97.1">8</text>
<text x="53.6" y="99.2">9</text>
<text x="58.4" y="98">SHA</text>
<text x="58.4" y="100.1">GLA</text>
<text x="75" y="98">SCLK</text>
<text x="76.7" y="100.1">SDI</text>
<text x="83.5" y="97.1">23</text>
<text x="83.5" y="99.2">22</text>
<text x="83.5" y="101.3">21</text>
<text x="58.4" y="102.2">SLA</text>
<text x="75.8" y="102.2">SDO</text>
<text x="59.2" y="112.2" transform="rotate(-90 59.2 112.2)">SLB</text>
<text x="61.3" y="112.2" transform="rotate(-90 61.3 112.2)">GLB</text>
<text x="63.4" y="112.2" transform="rotate(-90 63.4 112.2)">SHB</text>
<text x="65.5" y="112.2" transform="rotate(-90 65.5 112.2)">GHB</text>
<text x="67.6" y="112.2" transform="rotate(-90 67.6 112.2)">GHC</text>
<text x="69.7" y="112.2" transform="rotate(-90 69.7 112.2)">SHC</text>
<text x="71.7" y="112.2" transform="rotate(-90 71.7 112.2)">GLC</text>
<text x="73.8" y="112.2" transform="rotate(-90 73.8 112.2)">SLC</text>
<text x="75.9" y="112.2" transform="rotate(-90 75.9 112.2)">GND</text>
<text x="78" y="112.2" transform="rotate(-90 78 112.2)">NFAULT</text>
<text x="58.3" y="117.8" transform="rotate(-90 58.3 117.8)">11</text>
<text x="60.4" y="118" transform="rotate(-90 60.4 118)">12</text>
<text x="62.5" y="118" transform="rotate(-90 62.5 118)">13</text>
<text x="64.6" y="118" transform="rotate(-90 64.6 118)">14</text>
<text x="66.7" y="118" transform="rotate(-90 66.7 118)">15</text>
<text x="68.7" y="118" transform="rotate(-90 68.7 118)">16</text>
<text x="70.8" y="118" transform="rotate(-90 70.8 118)">17</text>
<text x="72.9" y="118" transform="rotate(-90 72.9 118)">18</text>
<text x="75" y="118" transform="rotate(-90 75 118)">19</text>
<text x="77.1" y="118" transform="rotate(-90 77.1 118)">20</text>
<text x="59.9" y="188.9">1</text>
<text x="59.9" y="191">2</text>
<text x="64.7" y="189.8">VDD5V</text>
<text x="64.7" y="191.9">VDD3V3</text>
<text x="74.1" y="191.9">SCL</text>
<text x="76.4" y="189.8">A</text>
<text x="81.4" y="188.9">8</text>
<text x="81.4" y="191">7</text>
<text x="59.9" y="193.1">3</text>
<text x="59.9" y="195.2">4</text>
<text x="64.7" y="194">PUSH</text>
<text x="64.7" y="196.1">GND</text>
<text x="73.9" y="194">SDA</text>
<text x="76.4" y="196.1">B</text>
<text x="81.4" y="193.1">6</text>
<text x="81.4" y="195.2">5</text>
</g>
<g font-size="1.5" fill="#505050">
<text x="130.7" y="33.2">GH_C</text>
<text x="132.9" y="43.7">SH_C</text>
<text x="75.8" y="56.7" transform="rotate(-90 75.8 56.7)">BRAKE/3.??</text>
<text x="77.9" y="56.7" transform="rotate(-90 77.9 56.7)">DIR/3.??</text>
<text x="80" y="56.7" transform="rotate(-90 80 56.7)">HALL_W/3.??</text>
<text x="130.9" y="58.3">GL_C</text>
<text x="90.9" y="83.3">HALL_V/3.??</text>
<text x="266.2" y="81.2">HALL_U/3.??</text>
<text x="266.2" y="83.3">HALL_V/3.??</text>
<text x="90.9" y="85.4">HALL_U/3.??</text>
<text x="90.9" y="87.5">PWM_AH/3.??</text>
<text x="266.2" y="85.4">HALL_W/3.??</text>
<text x="43.1" y="95.8">GH_A</text>
<text x="90.9" y="95.8">CS/3.??</text>
<text x="90.9" y="93.8">PWM_EN/3.??</text>
<text x="43.3" y="97.9">SH_A</text>
<text x="43.4" y="100">GL_A</text>
<text x="90.9" y="100">SDI/3.??</text>
<text x="90.9" y="97.9">SCLK/3.??</text>
<text x="130.8" y="100">GH_B</text>
<text x="90.9" y="102.1">SDO/3.??</text>
<text x="137.2" y="108.4">SH_B</text>
<text x="131" y="123">GL_B</text>
<text x="61.2" y="127.2" transform="rotate(-90 61.2 127.2)">GL_B</text>
<text x="63.3" y="127.3" transform="rotate(-90 63.3 127.3)">SH_B</text>
<text x="65.4" y="127.5" transform="rotate(-90 65.4 127.5)">GH_B</text>
<text x="67.5" y="127.5" transform="rotate(-90 67.5 127.5)">GH_C</text>
<text x="69.5" y="127.4" transform="rotate(-90 69.5 127.4)">SH_C</text>
<text x="71.6" y="127.3" transform="rotate(-90 71.6 127.3)">GL_C</text>
<text x="77.9" y="131.2" transform="rotate(-90 77.9 131.2)">FAULT/3.??</text>
<text x="130.8" y="164.7">GH_A</text>
<text x="137.2" y="173">SH_A</text>
<text x="95.1" y="189.7">QEI_A/3.??</text>
<text x="95.1" y="191.8">SCL/3.??</text>
<text x="131" y="187.6">GL_A</text>
<text x="95.1" y="196">QEI_B/3.??</text>
<text x="95.1" y="193.9">SDA/3.??</text>
</g>
</svg>
